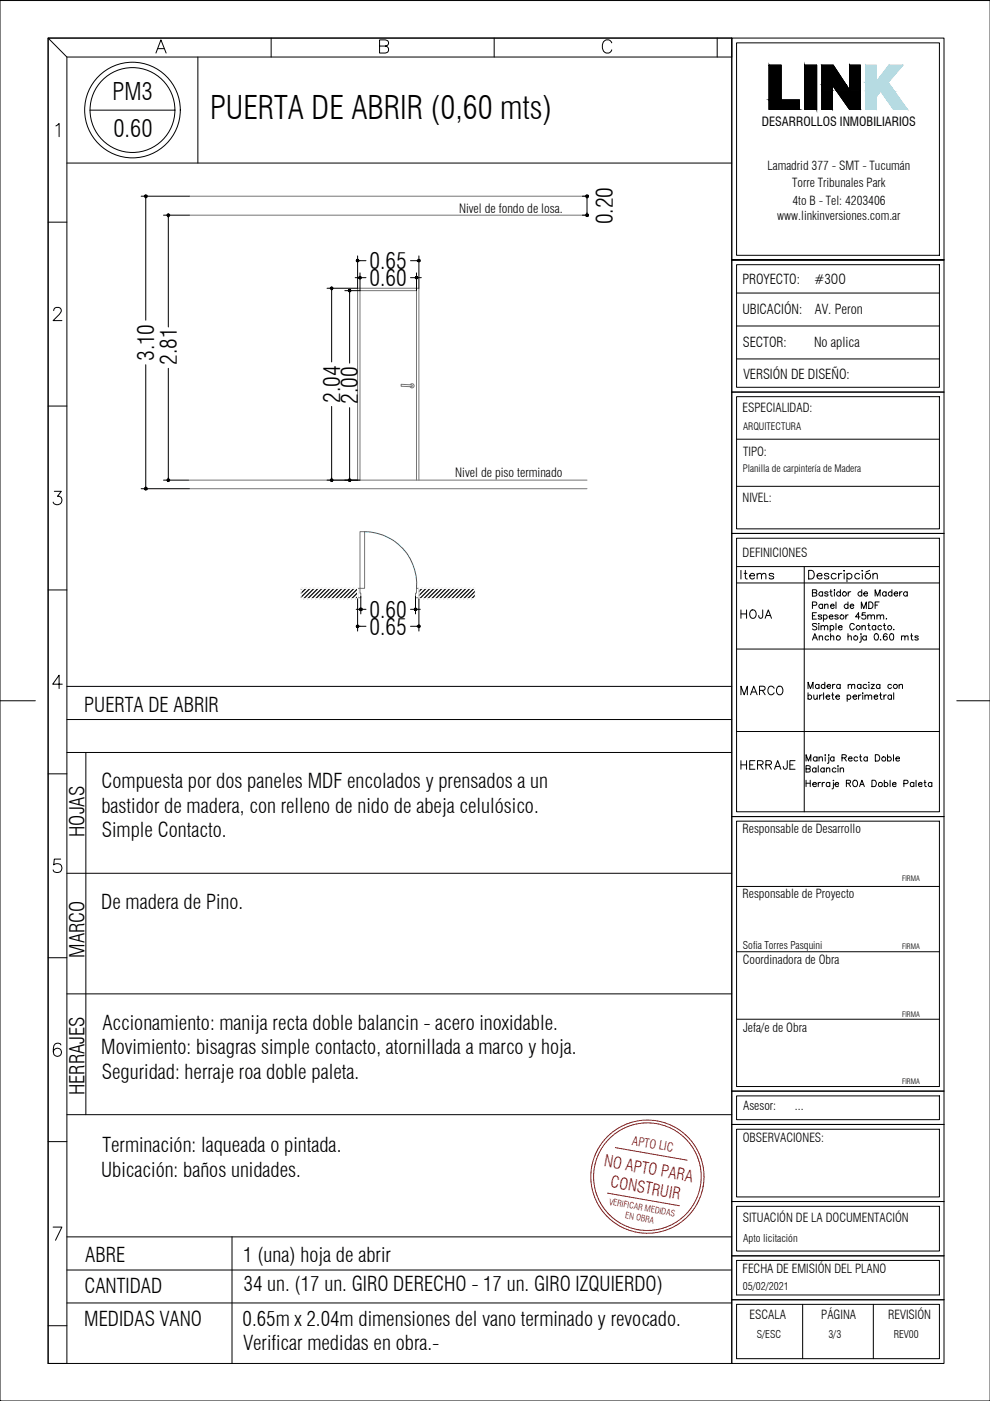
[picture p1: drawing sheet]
<svg xmlns="http://www.w3.org/2000/svg" width="210mm" height="297mm" viewBox="0 0 210 297" stroke-linecap="round" stroke-linejoin="round" font-family="sans-serif">
<g fill="none" stroke="#000" stroke-width=".21">
<path d="M0 .1h209.9v296.9h-209.9zM10.2 8.1v281h4v-277M10.2 8.1h145v281h-145zM10.2 8.1h145v4h-141zM33.1 11.2l1-2.7 1.1 2.7M33.4 10.3h1.4M42 12.1v22.5M57.5 8.1v4M80.5 9.8l1.6-.2a.6 .6 0 0 0 0-1l-1.6-.1v2.7h1.2a.74 .74 0 0 0 .7-.7 .74 .74 0 0 0-.7-.7M104.8 8.1v4M129.7 9.1a1.03 1.03 0 0 0-1.2-.6 1.03 1.03 0 0 0-.8 1 1.22 1.22 0 0 0 .3 1.4 1.22 1.22 0 0 0 1.3 .2l.4-.5M152.1 8.1v4"/>
<path d="M155.2 8.1h45v281h-45zM156.2 9.1h43v45h-43zM11.9 26.7l.6-.5v2.8M14.2 34.6h141M10.2 47.1h4M155.2 55.1h45M156.2 56.1h43v26h-43zM200.2 55.1h-45h45M11.4 65.9a.65 .65 0 0 1 .5-.7h.5a.66 .66 0 0 1 .5 1l-1.6 1.8h1.8M156.2 76.1h43M156.2 69.1h43M156.2 62.1h43"/>
<path d="M10.2 86.1h4M155.2 83.1h45M156.2 84.1h43v28h-43zM156.2 93.1h43M11.5 104.2h1.5l-.8 1a.94 .94 0 0 1 .8 1.3 .94 .94 0 0 1-1.5 .3l-.2-.3M155.2 113.1h45M156.2 114.1h43v58h-43zM156.2 103.1h43M10.2 125.1h4M156.2 120.1h43M156.2 137.6h43M156.2 123.6h43"/>
<path d="M170.5 120.1v52M0 148.6h7.5M13.2 145.1h-2l1.3-1.9v2.8M14.2 152.6h141M14.2 145.5h141M14.2 159.5h141M18.2 159.5v76.8M156.2 155.1h43M202.9 148.6h7M10.2 164.1h4M155.2 173.1h45M156.2 174.1h43v56.3h-43z"/>
<path d="M12.9 182.1h-1.4l-.1 1.3a.99 .99 0 0 1 1.5-.1 .99 .99 0 0 1-.2 1.5 .99 .99 0 0 1-1.4-.4M14.2 185.2h141M156.2 187.9h43M10.2 203.1h4M14.2 210.7h141M156.2 201.8h43M156.2 216.1h43M12.9 221.6a.82 .82 0 0 0-.8-.4 .82 .82 0 0 0-.7 .5 1.99 1.99 0 0 0 .3 2.1 .87 .87 0 0 0 1.3-.4 .87 .87 0 0 0-.6-1.2 .87 .87 0 0 0-1.1 .8M14.2 236.3h141M155.2 238.4h45M155.2 231.3h45M156.2 239.4h43v14.4h-43z"/>
<path d="M156.2 232.4h43v5h-43zM10.2 242h4M155.2 254.7h45M156.2 255.8h43v9.4h-43zM11.3 260.2h1.8l-1.3 2.8M14.2 262.2h141M14.2 269.3h141M14.2 276.3h141M49.2 262.2v26.9M155.2 266.3h45M155.2 275.6h45M156.2 267.2h43v7.4h-43z"/>
<path d="M156.2 276.5h43v11.6h-43zM170.2 276.5v11.6M185.2 276.5v11.6M10.2 281.1h4"/>
</g>
<!-- layer: LINK MARCA -->
<g fill="#9cdfec" stroke="#9cdfec" stroke-width=".21">
<path d="M188.5 13.8l-.1 3.6 3-3.6zM188.5 13.8l-.1 3.6h-2.6z"/>
<path d="M183.6 13.8l2.2 3.6v-3.6zM183.6 13.8l2.2 3.6h-2.2z"/>
<path d="M183.6 17.4h4.8zM183.6 17.4l4.7 .1z"/>
<path d="M183.6 17.5l6 1.8-1.3-1.8zM183.6 17.5l6 1.8h-6z"/>
<path d="M183.6 19.3l2.2 1.1 .9-1.1zM183.6 19.3l2.2 1.1h-2.2z"/>
<path d="M186.7 19.3l5.7 3.9-2.8-3.9zM186.7 19.3l5.7 3.9h-3z"/>
<path d="M183.6 20.4l2.2 2.8v-2.8zM183.6 20.4l2.2 2.8h-2.2z"/>
</g>
<path d="M183.6 13.8h2.2v3.6l2.7-3.6h2.9l-3.1 3.7 4.1 5.7h-3l-2.7-3.9-.9 1.1v2.8h-2.2z" fill="none" stroke="#9cdfec" stroke-width=".21"/>
<path d="M163.1 13.8h2.5v7.4h3.9v2h-6.4zM170.6 13.8h2.5v9.4h-2.5zM174.2 13.8h2.5l3.4 5.3v-5.3h2.3v9.4h-2.3l-3.6-5.2v5.2h-2.3z" fill="none" stroke="#000" stroke-width=".21"/>
<g fill="#000" stroke="#000" stroke-width=".21">
<path d="M163.1 13.8l2.5 7.4v-7.4zM163.1 13.8l2.5 7.4h-2.5z"/>
<path d="M170.6 13.8l2.5 9.4v-9.4zM170.6 13.8l2.5 9.4h-2.5z"/>
<path d="M174.2 18l2.3 1.1v-1.1zM174.2 18l2.3 1.1h-2.3z"/>
<path d="M174.2 19.1l2.3 4.1v-4.1zM174.2 19.1l2.3 4.1h-2.3z"/>
<path d="M174.2 13.8l5.2 4.2-2.7-4.2zM174.2 13.8l5.2 4.2h-5.2z"/>
<path d="M176.5 18l3.6 1.1-.7-1.1zM176.5 18l3.6 1.1h-2.8z"/>
<path d="M180.1 13.8l2.3 5.3v-5.3zM180.1 13.8l2.3 5.3h-2.3z"/>
<path d="M177.3 19.1l5.1 4.1v-4.1zM177.3 19.1l5.1 4.1h-2.3z"/>
<path d="M163.1 21.2l6.4 2v-2zM163.1 21.2l6.4 2h-6.4z"/>
</g>
<!-- layer: ROT-TEXTOS -->
<g fill="none" stroke="#000" stroke-width=".21">
<path d="M171.4 120.9h.6a.98 .98 0 0 1 .7 .9 .98 .98 0 0 1-.7 1h-.6zM172.3 125.7l.8-.1 .1-.3-.1-.2-.8-.1v1.4l.8-.1 .1-.4-.4-.2M172.3 128.3h.8l.1-.2-.1-.4-.8-.1v1.4M172.3 135.7l.5-1.3 .5 1.3M172.3 130.5h.5M172.5 135.2h.6M173.1 129.9h-.8v1.4h.8M173.2 132.4l-.4-.2-.5 .2 .1 .3 .7 .3 .1 .3-.4 .2-.5-.2M173.2 122.1h1.1a.58 .58 0 0 0-.6-.5 .58 .58 0 0 0-.6 .6 .58 .58 0 0 0 .6 .6l.6-.3M173.6 132.2v.1zM173.6 132.6v.9M173.7 135.1l.2-.2h.4l.1 .8"/>
<path d="M173.7 134.8v.9M174.1 132.9l.3-.3 .3 .1 .1 .8M174.1 132.6v.9M174.2 130.5l-.3-.1-.4 .1 .7 .4v.3l-.5 .1-.2-.2M174.4 125.7a.44 .44 0 0 0-.6-.1 .44 .44 0 0 0 0 .7 .44 .44 0 0 0 .6-.1M174.4 128.3a.45 .45 0 0 0-.6-.1 .45 .45 0 0 0 0 .7 .45 .45 0 0 0 .6-.1M174.4 125.5v.9M174.4 128.1v.9M174.6 130.5a.45 .45 0 0 1 .6 0 .45 .45 0 0 1 0 .6 .45 .45 0 0 1-.6 0M174.6 130.4v1.3M174.8 132.9l.3-.3 .3 .1 .1 .8M174.8 128.3l.4-.2 .3 .1 .1 .8"/>
<path d="M174.8 128.1v.9M175.6 125.7a.4 .4 0 0 0-.4-.3 .4 .4 0 0 0-.4 .3l.7 .3 .1 .2a.4 .4 0 0 1-.4 .2 .4 .4 0 0 1-.4-.2M175.7 135a.43 .43 0 0 0-.6-.1 .43 .43 0 0 0 0 .7 .43 .43 0 0 0 .6-.1M175.7 121.8a.54 .54 0 0 0-.9 0l.1 .2 .7 .2 .1 .3a.54 .54 0 0 1-.9 0M175.8 130.8h.8a.42 .42 0 0 0-.6-.4 .42 .42 0 0 0-.1 .7l.2 .2 .5-.2M175.9 125.5h.5M176 132.8a.43 .43 0 0 1 .7 0 .43 .43 0 0 1 0 .6 .43 .43 0 0 1-.7-.1M176 132.6v1.4M176.1 128.5h.8a.42 .42 0 0 0-.6-.4 .42 .42 0 0 0-.2 .7l.3 .2 .5-.2M176.1 135.1l.3-.3 .3 .1 .1 .8M176.1 134.4v1.3M176.1 125v1.1l.4 .3"/>
<path d="M176.9 125v.2zM176.9 125.5v.9M177.2 127.6v1.4M177.2 132.2v1.3M177.3 121.8a.59 .59 0 0 0-.9-.1 .59 .59 0 0 0 0 .9 .59 .59 0 0 0 .9-.1M177.7 130.5l-.2-.1-.5 .1 .6 .4v.3l-.4 .1-.2-.2M177.8 133h.8a.46 .46 0 0 0-.6-.3 .46 .46 0 0 0-.3 .6 .46 .46 0 0 0 .6 .2l.3-.2M177.8 121.6v1.2M178.2 125.7a.44 .44 0 0 0-.7-.1 .44 .44 0 0 0 0 .7 .44 .44 0 0 0 .7-.1M178.2 125v1.4M178.5 121.6a.57 .57 0 0 0-.7 .5M179 120.9v.2z"/>
<path d="M179 121.6v1.2M179.3 130.4v.9M179.6 121.8a.59 .59 0 0 1 .8-.1 .59 .59 0 0 1 0 .9 .59 .59 0 0 1-.8-.1M179.6 121.6v1.7M179.8 128.3a.45 .45 0 0 0-.7-.1 .45 .45 0 0 0 0 .7 .45 .45 0 0 0 .7-.1M179.8 135.1l.3-.3 .3 .1 .1 .8M179.8 127.6v1.4M179.8 134.4v1.3M179.8 130.4h-.3l-.2 .4M179.8 125.5v.9M180.3 128.5h.7a.42 .42 0 0 0-.6-.4 .42 .42 0 0 0-.1 .7l.3 .2 .4-.2M180.4 125.5h-.4l-.2 .4"/>
<path d="M181.1 132.5a.58 .58 0 0 0-.8-.2 .58 .58 0 0 0 0 .9l.3 .3h.2l.3-.3M182.2 121.8a.57 .57 0 0 0-.8-.1 .57 .57 0 0 0 0 .9 .57 .57 0 0 0 .8-.1M182.4 130.8h-1l.6-.9v1.4M182.6 134.4v.1zM182.6 134.8v1.1l-.4 .3M182.6 129v-1.4l.5 1.4 .6-1.4v1.4M182.7 125.7a.44 .44 0 0 0-.6-.1 .44 .44 0 0 0 0 .7 .44 .44 0 0 0 .6-.1M182.7 125v1.4M182.8 132.9l.3-.3 .3 .1 .1 .8M182.8 132.6v.9M182.8 120.9v.2zM182.8 121.6v1.2"/>
<path d="M183.1 125.9h.8a.4 .4 0 0 0-.4-.5 .4 .4 0 0 0-.4 .5l.4 .5 .4-.2M183.5 129.9h-.7v.6a.48 .48 0 0 1 .7 0 .48 .48 0 0 1-.1 .7 .48 .48 0 0 1-.7-.2M183.7 135a.45 .45 0 0 0-.7-.1 .45 .45 0 0 0 0 .7 .45 .45 0 0 0 .7-.1M183.7 134.8v.9M184 130.6l.3-.2h.4v.9M184 130.4v.9M184 132.6h.4M184.2 127.6h.5a.78 .78 0 0 1 .4 .7 .78 .78 0 0 1-.4 .7h-.5zM184.2 132.2v1.3h.3M184.4 120.9l-.8 .4M184.7 130.6l.3-.2h.3l.1 .9M185.1 121.9l.4-.3 .4 .1 .1 1.1"/>
<path d="M185.1 121.6v1.2M185.5 126.4v-1.4l.6 1.4 .5-1.4v1.4M185.5 134.4a.4 .4 0 0 1 .7 .2l.1 .5-.2 .6a.68 .68 0 0 1-.8-.4 .68 .68 0 0 1 .2-.9zM185.5 128.3h.6M185.7 132.8a.43 .43 0 0 0-.7 0 .43 .43 0 0 0 0 .6 .43 .43 0 0 0 .7-.1M185.7 132.6v.9M185.9 130.6l.4-.2h.3v.9M185.9 130.4v.9M186.4 127.6h-.9v1.4M186.6 130.6l.4-.2h.3l.1 .9M186.7 135.6l-.1 .1h.2M186.9 132.8a.43 .43 0 0 0-.6 0 .43 .43 0 0 0 0 .6 .43 .43 0 0 0 .6-.1"/>
<path d="M187.3 132.6h.4M187.5 132.2v1.1l.3 .2M187.9 125.7a.42 .42 0 0 0-.6-.1 .42 .42 0 0 0 0 .6 .42 .42 0 0 0 .6 0M187.9 125.5v.9M188 131.1l-.1 .1h.1M188.1 134.6l-.1-.2a.41 .41 0 0 0-.6 .2 .64 .64 0 0 0-.2 .7 .64 .64 0 0 0 .5 .4 .43 .43 0 0 0 .4-.4 .43 .43 0 0 0-.4-.5 .43 .43 0 0 0-.4 .4M188.8 134.4a.41 .41 0 0 1 .6 .2l-.1 1.1a.68 .68 0 0 1-.7-.4 .68 .68 0 0 1 .2-.9zM189.1 125.7a.42 .42 0 0 0-.6-.1 .42 .42 0 0 0 0 .6 .42 .42 0 0 0 .6 0M189.1 125v1.4M189.5 133.4v.1h.1M189.6 125.9h.7v-.3a.43 .43 0 0 0-.6 0 .43 .43 0 0 0 0 .6 .43 .43 0 0 0 .6 0M190.8 125.5v.9"/>
<path d="M191.1 135.1l.3-.3 .4 .1 .1 .8M191.1 134.8v.9M191.3 125.5h-.4l-.1 .4M191.9 135.1l.3-.3 .3 .1v.8M192.4 125.7a.44 .44 0 0 0-.7-.1 .44 .44 0 0 0 0 .7 .44 .44 0 0 0 .7-.1M192.4 125.5v.9M193.1 134.8h.4M193.3 134.4v1.1v.2h.3M194.7 135l-.3-.2-.4 .2 .6 .3v.4h-.4l-.2-.2M171.3 146v-1.4l.5 1.4 .6-1.4v1.4M171.3 147.6a.43 .43 0 0 1 .7-.1 .43 .43 0 0 1 0 .6 .43 .43 0 0 1-.7 0M171.3 146.9v1.4"/>
<path d="M172.6 147.3v.9l.3 .1 .4-.3M173.3 147.3v1M173.7 145.3a.42 .42 0 0 0-.7-.1 .42 .42 0 0 0 0 .6 .42 .42 0 0 0 .7 0M173.7 145.1v.9M173.8 147.3v1M174.3 147.3l-.3 .1-.2 .3M174.6 146.9v1.4M174.9 145.3a.42 .42 0 0 0-.6-.1 .42 .42 0 0 0 0 .6 .42 .42 0 0 0 .6 0M174.9 144.6v1.4M175.1 147.7h.8a.44 .44 0 0 0-.7-.3 .44 .44 0 0 0 .1 .8l.4 .1 .2-.2M175.3 145.5h.8v-.3a.42 .42 0 0 0-.6 0 .42 .42 0 0 0 0 .7 .42 .42 0 0 0 .6-.1M176.3 147.3h.5"/>
<path d="M176.5 146.9l.1 1.3 .2 .1M176.5 145.1v.9M177 145.1a.38 .38 0 0 0-.5 .4M177.2 147.7h.8a.44 .44 0 0 0-.7-.3 .44 .44 0 0 0 .1 .8l.4 .1 .2-.2M178.1 145.3a.42 .42 0 0 0-.6-.1 .42 .42 0 0 0 0 .6 .42 .42 0 0 0 .6 0M178.1 145.1v.9M179.6 147.6a.43 .43 0 0 1 .7-.1 .43 .43 0 0 1 0 .6 .43 .43 0 0 1-.7 0M179.6 147.3v1.4M179.8 145.4l.2-.3h.5l.1 .9M179.8 145.1v.9M180.6 145.4l.1-.3h.5v.9M180.8 147.7h.9a.44 .44 0 0 0-.8-.3 .44 .44 0 0 0 .2 .8l.3 .1 .3-.2"/>
<path d="M182 147.3v1M182.5 145.3a.42 .42 0 0 0-.6-.1 .42 .42 0 0 0 0 .6 .42 .42 0 0 0 .6 0M182.5 147.3l-.3 .1-.2 .3M182.5 145.1v.9M182.9 146.9v.1zM182.9 147.3v1M183.4 147.6l.3-.3 .3 .1 .1 .9M183.4 147.3v1M183.8 145.3a.42 .42 0 0 0-.7-.1 .42 .42 0 0 0 0 .6 .42 .42 0 0 0 .7 0M184.1 147.6l.3-.3 .3 .1 .1 .9M184.1 144.7h.2zM184.2 145.1v.9"/>
<path d="M184.7 145.1h.7l-.7 .9h.7M185.3 147.7h.8a.42 .42 0 0 0-.6-.3 .42 .42 0 0 0-.1 .7l.2 .2 .5-.2M186.5 147.3h.4M186.6 145.3a.42 .42 0 0 0-.7-.1 .42 .42 0 0 0 0 .6 .42 .42 0 0 0 .7 0M186.6 145.1v.9M186.7 146.9v1.1l.3 .3M187.4 147.3v1M187.9 147.3l-.3 .1-.2 .3M189 145.3a.42 .42 0 0 0-.6-.1 .42 .42 0 0 0 0 .6 .42 .42 0 0 0 .6 0M189 147.6a.43 .43 0 0 0-.6-.1 .43 .43 0 0 0 0 .6 .43 .43 0 0 0 .6 0M189 147.3v1M189.5 146.9v1.4"/>
<path d="M190.6 145.4l.4-.3h.3v.9M190.6 145.1v.9M170.9 161.4v-1.4l.5 1.4 .5-1.4v1.4M170.9 163l.8-.1v-.4l-.3-.2h-.5v1.4l.8-.1v-.5l-.3-.1M170.9 165.4v1.4M170.9 166.1h.9M171.8 165.4v1.4M172.3 166.3h.8a.42 .42 0 0 0-.6-.4 .42 .42 0 0 0-.1 .7l.2 .2 .5-.2M173 163a.43 .43 0 0 0-.6-.1 .43 .43 0 0 0 0 .7 .43 .43 0 0 0 .6-.1M173 162.8v.9M173.2 160.7a.45 .45 0 0 0-.6-.1 .45 .45 0 0 0 0 .7 .45 .45 0 0 0 .6-.1M173.2 160.5v.9"/>
<path d="M173.5 162.3v1.4M173.5 165.9v.9M173.7 160.7l.3-.2h.3l.1 .9M173.7 160.5v.9M174 165.9a.38 .38 0 0 0-.5 .4M174.3 165.9v.9M174.8 163a.43 .43 0 0 0-.7-.1 .43 .43 0 0 0 0 .7 .43 .43 0 0 0 .7-.1M174.8 162.8v.9M174.8 165.9a.38 .38 0 0 0-.5 .4M175 160v.1zM175 160.5v.9M175.2 163.1l.4-.3 .3 .1v.8"/>
<path d="M175.2 162.8v.9M175.7 160v.1zM175.7 160.5v1.3h-.3M175.9 166.1a.43 .43 0 0 0-.6-.1 .43 .43 0 0 0 0 .7 .43 .43 0 0 0 .6-.1M175.9 165.9v.9M176.7 165.4v.2zM176.7 165.9v1.1l-.3 .2M176.8 160.7a.43 .43 0 0 0-.6-.1 .43 .43 0 0 0 0 .7 .43 .43 0 0 0 .6-.1M176.8 160.5v.9M177 166.3h.8v-.3a.43 .43 0 0 0-.7 0 .43 .43 0 0 0 .1 .7 .43 .43 0 0 0 .6-.1M177.2 163a.45 .45 0 0 0-.6-.1 .45 .45 0 0 0 0 .7 .45 .45 0 0 0 .6-.1M177.7 162.3v.2z"/>
<path d="M177.7 162.8v.9M178.1 163.1l.4-.3 .3 .1 .1 .8M178.1 162.8v.9M178.5 160.7l.8-.1 .2-.3-.4-.3h-.6v1.4M179 160.7l.5 .7M179.5 166.1l.7-.1 .1-.4-.8-.2v1.4M179.9 160.9h.8a.44 .44 0 0 0-.7-.3 .44 .44 0 0 0 .1 .7l.3 .1 .3-.2M179.9 166.1l.4 .7M181.1 165.5a.65 .65 0 0 1 .7 .6 .65 .65 0 0 1-.7 .6l-.3-.4v-.5zM181.8 160.7a.43 .43 0 0 0-.6-.1 .43 .43 0 0 0 0 .7 .43 .43 0 0 0 .6-.1M182.2 166.8l.6-1.4 .5 1.4M182.2 160.5h.5"/>
<path d="M182.4 160v1.1l.1 .2 .3 .1M182.4 166.3h.6M183.9 160.7a.43 .43 0 0 0-.6-.1 .43 .43 0 0 0 0 .7 .43 .43 0 0 0 .6-.1M183.9 160.5v.9M184.9 165.4h.4a.71 .71 0 0 1 .5 .7 .71 .71 0 0 1-.5 .7h-.4zM185.6 160h.5a.71 .71 0 0 1 .4 .7 .71 .71 0 0 1-.4 .7h-.5zM187.5 166.1a.43 .43 0 0 1 .6-.1 .43 .43 0 0 1 0 .7 .43 .43 0 0 1-.6-.1M187.5 165.4v1.4M188.2 160.7a.45 .45 0 0 1 .6-.1 .45 .45 0 0 1 0 .7 .45 .45 0 0 1-.6-.1M188.2 160v1.4M188.7 165.4v1.4M189.2 166.3h.8a.43 .43 0 0 0-.5-.4 .43 .43 0 0 0-.4 .5 .43 .43 0 0 0 .5 .4l.4-.2"/>
<path d="M189.4 160v1.4M189.9 160.9h.8a.42 .42 0 0 0-.6-.4 .42 .42 0 0 0-.1 .7l.2 .2 .5-.2M191.6 166.1h.8l.1-.2-.1-.4-.8-.1v1.4M193.8 166.1a.43 .43 0 0 0-.7-.1 .43 .43 0 0 0 0 .7 .43 .43 0 0 0 .7-.1M193.8 165.9v.9M194.2 165.4v1.4M194.7 166.3h.8v-.3a.43 .43 0 0 0-.7 0 .43 .43 0 0 0 .1 .7 .43 .43 0 0 0 .6-.1M195.9 165.9h.4M196.1 165.4v1.1l.1 .2 .2 .1M197.6 166.1a.43 .43 0 0 0-.7-.1 .43 .43 0 0 0 0 .7 .43 .43 0 0 0 .7-.1M197.6 165.9v.9"/>
<circle cx="177.7" cy="135.3" r=".45"/>
<circle cx="178.5" cy="130.8" r=".44"/>
<circle cx="179" cy="125.9" r=".45"/>
<circle cx="181.4" cy="135.3" r=".45"/>
<circle cx="182" cy="133.1" r=".45"/>
<circle cx="184" cy="122.1" r=".6"/>
<circle cx="188.6" cy="133.1" r=".45"/>
<circle cx="189.8" cy="145.5" r=".44"/>
<circle cx="186.7" cy="166.3" r=".45"/>
<circle cx="187.4" cy="160.9" r=".45"/>
</g>
<!-- layer: A-CARPINTERIAS -->
<path d="M40.1 41.6h84.4M40.1 45.6h84.4M85 81.5l2.2 .1 .2 .2-.2 .2-2.2-.1zM87 81.6a.44 .44 0 0 1 .7-.1 .44 .44 0 0 1-.1 .7 .44 .44 0 0 1-.6-.2M40.1 103.6h84.4M40.1 101.8h84.4M75.8 101.8v-40.7h13v40.7M76.3 101.8v-40.2h12v40.2M76.3 112.7h1v12h-1zM75.8 124.7h.5l.2 2h-.7zM88.3 124.7h.5v2h-.7v-.9h.2z" fill="none" stroke="#767676" stroke-width=".21"/>
<!-- layer: COTAS -->
<g fill="none" stroke="#000" stroke-width=".21">
<path d="M29.9 41.6h10.2M30.9 42.1v25.8M34.7 45.6h5.4M35.7 46.1v23.2M75.3 58.9h.5M75.8 54.3v6.8h-6.5M76.3 55.3h1.3M76.3 57.9v3.7h-3.2M76.3 58.9h1.3M87 55.3h1.3M87 58.9h1.3M88.3 57.9v3.7"/>
<path d="M88.8 54.3v6.8M88.8 58.9h.5M123.5 45.6h1M123.5 41.6h1M124.5 42.1v3M30.9 77.3v25.8M35.7 78.1v23.2M70.3 61.6v15.1M74.1 62.1v14.9M70.3 86.2v15.1M74.1 86.4v14.9M29.9 103.6h10.2"/>
<path d="M34.7 101.8h5.3M69.3 101.8h7M75.5 129.2h.5M75.8 126.9v6.9M76.3 132.8h1.3M76.5 126.4v3.8M76.5 129.2h1.1M87 132.8h1.3M87 129.2h1.1M88.1 126.4v3.8M88.6 129.2h.5M88.8 126.9v6.9"/>
</g>
<!-- layer: 0 -->
<g fill="#000" stroke="#000" stroke-width=".21">
<path d="M30.7 41.8l.2 .1v-.3zM30.9 41.6l.2 .2-.2 .1zM30.9 41.6l.2 .2 .1-.2z"/>
<path d="M30.7 41.4l.2 .2v-.3zM30.7 41.4l.2 .2h-.3zM30.6 41.6l.1 .2 .2-.2z"/>
<path d="M30.9 41.6h.3l-.1-.2zM30.9 41.3l.2 .1-.2 .2z"/>
<path d="M35.5 45.8l.2 .1v-.3zM35.7 45.6l.2 .2-.2 .1zM35.7 45.6l.2 .2v-.2z"/>
<path d="M35.5 45.5l.2 .1v-.2zM35.5 45.5l.2 .1h-.3zM35.4 45.6l.1 .2 .2-.2z"/>
<path d="M35.9 45.5l-.2 .1h.2zM35.7 45.4l.2 .1-.2 .1z"/>
<path d="M75.6 55.3v.1l.2-.1zM75.8 55.3v.2l-.2-.1zM75.8 55.3v.2l.2-.1z"/>
<path d="M75.6 55.1l.2 .2v-.3zM75.6 55.1l.2 .2h-.2z"/>
<path d="M75.8 55.3l.2 .1 .1-.1zM76 55.1l.1 .2h-.3zM75.8 55v.3l.2-.2z"/>
<path d="M76.2 58.7l-.1 .2h.2zM76.1 58.9h.2l-.1 .1zM76.3 58.9l-.1 .1 .1 .1z"/>
<path d="M76.3 58.9v.2l.2-.1zM76.3 58.9h.3l-.1 .1z"/>
<path d="M76.5 58.7l-.2 .2h.3zM76.3 58.6l.2 .1-.2 .2zM76.2 58.7l.1 .2v-.3z"/>
<path d="M88.1 58.9v.1l.2-.1zM88.1 59l.2-.1v.2zM88.3 58.9v.2l.2-.1z"/>
<path d="M88.1 58.7l.2 .2v-.3zM88.1 58.7l.2 .2h-.2z"/>
<path d="M88.3 58.9l.2 .1 .1-.1zM88.3 58.9l.2-.2 .1 .2zM88.3 58.6v.3l.2-.2z"/>
<path d="M88.6 55.1v.2h.2zM88.6 55.3h.2l-.2 .1zM88.8 55.3l-.2 .1 .2 .1z"/>
<path d="M88.8 55.3v.2l.2-.1zM88.8 55.3h.3l-.1 .1z"/>
<path d="M89 55.1l-.2 .2h.3zM88.8 55l.2 .1-.2 .2zM88.6 55.1l.2 .2v-.3z"/>
<path d="M124.2 45.6l.1 .2 .2-.2zM124.3 45.8l.2-.2v.3z"/>
<path d="M124.3 41.8l.2 .1v-.3zM124.5 41.6l.2 .2-.2 .1zM124.5 41.6l.2 .2v-.2z"/>
<path d="M124.5 45.6v.3l.2-.1zM124.5 45.6h.2v.2zM124.5 45.6h.2v-.1z"/>
<path d="M124.3 41.4l.2 .2v-.3zM124.3 41.4l.2 .2h-.3zM124.2 41.6l.1 .2 .2-.2z"/>
<path d="M124.5 45.4v.2l.2-.1zM124.3 45.5l.2-.1v.2zM124.3 45.5l-.1 .1h.3z"/>
<path d="M124.5 41.6h.2v-.2zM124.5 41.3l.2 .1-.2 .2z"/>
<path d="M70.1 61.3l.2 .1v-.3zM70.3 61.1l.2 .2-.2 .1zM70.3 61.1l.2 .2 .1-.2z"/>
<path d="M70.1 60.9l.2 .2v-.2zM70.1 60.9l.2 .2h-.2zM70.1 61.1v.2l.2-.2z"/>
<path d="M70.5 60.9l-.2 .2h.3zM70.3 60.9h.2l-.2 .2z"/>
<path d="M74 61.8l.1 .1v-.3zM74.1 61.6l.2 .2-.2 .1zM74.1 61.6l.2 .2 .1-.2z"/>
<path d="M74 61.5l.1 .1v-.2zM74 61.5l.1 .1h-.2zM73.9 61.6l.1 .2 .1-.2z"/>
<path d="M74.3 61.5l-.2 .1h.3zM74.1 61.4l.2 .1-.2 .1z"/>
<path d="M30.6 103.6l.1 .2 .2-.2zM30.7 103.8l.2-.2v.3z"/>
<path d="M30.9 103.6v.3l.2-.1zM30.9 103.6h.3l-.1 .2zM30.9 103.6h.3l-.1-.2z"/>
<path d="M30.9 103.4v.2l.2-.2zM30.7 103.4h.2v.2zM30.7 103.4l-.1 .2h.3z"/>
<path d="M35.4 101.8l.1 .2 .2-.2zM35.7 101.8v.3l-.2-.1z"/>
<path d="M35.7 101.8v.3l.2-.1zM35.7 101.8h.2v.2zM35.7 101.8h.2v-.2z"/>
<path d="M35.7 101.5v.3l.2-.2zM35.5 101.6l.2-.1v.3zM35.5 101.6l-.1 .2h.3z"/>
<path d="M70.1 101.8v.2l.2-.2zM70.3 101.8v.3l-.2-.1z"/>
<path d="M70.3 101.8v.3l.2-.1zM70.3 101.8h.3l-.1 .2zM70.3 101.8h.3l-.1-.2z"/>
<path d="M70.3 101.5v.3l.2-.2zM70.1 101.6l.2-.1v.3zM70.1 101.6v.2h.2z"/>
<path d="M73.9 101.8l.1 .2 .1-.2zM74.1 101.8v.3l-.1-.1z"/>
<path d="M74.1 101.8v.3l.2-.1zM74.1 101.8h.3l-.1 .2zM74.1 101.8h.3l-.1-.2z"/>
<path d="M74.1 101.5v.3l.2-.2zM74 101.6l.1-.1v.3zM74 101.6l-.1 .2h.2z"/>
<path d="M75.6 132.8v.2l.2-.2zM75.6 133l.2-.2v.2zM75.8 132.8v.2h.2z"/>
<path d="M75.6 132.6l.2 .2v-.3zM75.6 132.6l.2 .2h-.2z"/>
<path d="M75.8 132.8l.2 .2 .1-.2zM75.8 132.8l.2-.2 .1 .2zM75.8 132.5v.3l.2-.2z"/>
<path d="M76.3 129v.2h.2zM76.3 129.2h.2l-.2 .2zM76.5 129.2l-.2 .2h.2z"/>
<path d="M76.5 129.2v.2h.2zM76.5 129.2h.3l-.1 .2z"/>
<path d="M76.5 129.2h.3l-.1-.2zM76.5 128.9l.2 .1-.2 .2zM76.3 129l.2 .2v-.3z"/>
<path d="M87.9 129.2v.2l.2-.2zM87.9 129.4l.2-.2v.2zM88.1 129.2v.2h.2z"/>
<path d="M87.9 129l.2 .2v-.3zM87.9 129l.2 .2h-.2z"/>
<path d="M88.1 129.2l.2 .2v-.2zM88.1 129.2l.2-.2v.2zM88.1 128.9v.3l.2-.2z"/>
<path d="M88.6 132.6v.2h.2zM88.6 132.8h.2l-.2 .2zM88.8 132.8l-.2 .2h.2z"/>
<path d="M88.8 132.8v.2h.2zM88.8 132.8h.3l-.1 .2z"/>
<path d="M89 132.6l-.2 .2h.3zM88.8 132.5l.2 .1-.2 .2zM88.6 132.6l.2 .2v-.3z"/>
</g>
<g fill="none" stroke="#000" stroke-width=".21">
<path d="M30.9 41.9v.2M35.7 45.9v.2M75.8 58.9h.3M76.1 55.3h.2M88.3 55.3h.3M88.6 58.9h.2M124.5 41.9v.2M124.5 45.1v.3M70.3 61.4v.2M74.1 61.9v.2M30.9 103.1v.3M35.7 101.3v.2"/>
<path d="M70.3 101.3v.2M74.1 101.3v.2M76 129.2h.3M76.1 132.8h.2M88.3 132.8h.3M88.3 129.2h.3"/>
</g>
<!-- layer: Nomenclatura Carp. aluminio -->
<g fill="none" stroke="#eb0000" stroke-width=".21">
<path d="M128.8 253l15.2 2.6M130.5 243.3l15.2 2.7"/>
<circle cx="137.3" cy="249.5" r="12"/>
<circle cx="137.3" cy="249.5" r="11.4"/>
</g>
<!-- layer: TEXTOS -->
<g fill="none" stroke="#000" stroke-width=".21">
<path d="M19 23.4h18.1"/>
<circle cx="28.1" cy="23.3" r="9"/>
<circle cx="28.1" cy="23.3" r="10.1"/>
</g>
<!-- layer: 0.05 TRAZO -->
<path d="M77.3 112.7a11.1 11.1 0 0 1 11 12" fill="none" stroke="#00f" stroke-width=".21"/>
<!-- layer: 0 -->
<g fill="none" stroke="#000" stroke-width=".25">
<path d="M64.1 124.7l-.3 .3M64.9 124.7l-1.1 1.1M65.7 124.7l-1.9 1.9M66.6 124.7l-2.2 2.2M67.4 124.7l-2.2 2.2M68.3 124.7l-2.2 2.2M69.1 124.7l-2.2 2.2M70 124.7l-2.2 2.2M70.8 124.7l-2.2 2.2M71.7 124.7l-2.2 2.2M72.5 124.7l-2.2 2.2M73.4 124.7l-2.2 2.2"/>
<path d="M74.2 124.7l-2.2 2.2M75.1 124.7l-2.2 2.2M75.8 124.8l-2.1 2.1M75.8 125.7l-1.3 1.2M75.8 126.5l-.4 .4M89.5 124.7l-.7 .7M90.3 124.7l-1.5 1.6M91.2 124.7l-2.2 2.2M92 124.7l-2.2 2.2M92.9 124.7l-2.2 2.2M93.7 124.7l-2.2 2.2M94.6 124.7l-2.2 2.2"/>
<path d="M95.4 124.7l-2.2 2.2M96.3 124.7l-2.2 2.2M97.1 124.7l-2.2 2.2M98 124.7l-2.2 2.2M98.8 124.7l-2.2 2.2M99.7 124.7l-2.2 2.2M100.5 124.7l-2.2 2.2M100.8 125.3l-1.7 1.6M100.8 126.1l-.8 .8"/>
</g>
<!-- layer: 1 - MURO CORTE -->
<path d="M63.8 124.7h12v2.2h-12zM88.8 124.7h12v2.2h-12z" fill="none" stroke="#fafafa" stroke-width=".25"/>
<text font-size="6.8" x="44.5" y="25.2">PUERTA DE ABRIR (0,60 mts)</text>
<g font-size="5.1">
<text x="23.9" y="21.2">PM3</text>
<text x="24" y="29.1">0.60</text>
</g>
<g font-size="4.9">
<text x="155.9" y="123.8">Items</text>
<text x="155.9" y="132.3">HOJA</text>
<text x="155.9" y="148.5">MARCO</text>
<text x="155.9" y="164.4">HERRAJE</text>
</g>
<g font-size="4.8">
<text x="130" y="47.6" transform="rotate(-90 130 47.6)">0.20</text>
<text x="78.4" y="57">0.65</text>
<text x="78.4" y="60.6">0.60</text>
<text x="32.7" y="76.6" transform="rotate(-90 32.7 76.6)">3.10</text>
<text x="37.5" y="77.3" transform="rotate(-90 37.5 77.3)">2.81</text>
<text x="72.1" y="85.4" transform="rotate(-90 72.1 85.4)">2.04</text>
<text x="75.9" y="85.7" transform="rotate(-90 75.9 85.7)">2.00</text>
<text x="78.4" y="130.9">0.60</text>
<text x="78.4" y="134.6">0.65</text>
</g>
<g font-size="4.3">
<text x="17.9" y="150.9">PUERTA DE ABRIR</text>
<text x="21.5" y="167.2">Compuesta por dos paneles MDF encolados y prensados a un</text>
<text x="21.5" y="172.3">bastidor de madera, con relleno de nido de abeja celulósico.</text>
<text x="17.9" y="177.4" transform="rotate(-90 17.9 177.4)">HOJAS</text>
<text x="21.6" y="177.5">Simple Contacto.</text>
<text x="21.5" y="192.8">De madera de Pino.</text>
<text x="17.9" y="203.1" transform="rotate(-90 17.9 203.1)">MARCO</text>
<text x="21.7" y="218.3">Accionamiento: manija recta doble balancin - acero inoxidable.</text>
<text x="21.5" y="223.5">Movimiento: bisagras simple contacto, atornillada a marco y hoja.</text>
<text x="17.9" y="232.2" transform="rotate(-90 17.9 232.2)">HERRAJES</text>
<text x="21.6" y="228.7">Seguridad: herraje roa doble paleta.</text>
<text x="21.7" y="244.3">Terminación: laqueada o pintada.</text>
<text x="21.5" y="249.5">Ubicación: baños unidades.</text>
<text x="18.1" y="267.5">ABRE</text>
<text x="51.6" y="267.5">1 (una) hoja de abrir</text>
<text x="17.9" y="274.1">CANTIDAD</text>
<text x="51.6" y="273.8">34 un. (17 un. GIRO DERECHO - 17 un. GIRO IZQUIERDO)</text>
<text x="17.9" y="281.1">MEDIDAS VANO</text>
<text x="51.4" y="281.1">0.65m x 2.04m dimensiones del vano terminado y revocado.</text>
<text x="51.6" y="286.3">Verificar medidas en obra.-</text>
</g>
<g font-size="3.4" fill="#eb0000">
<text x="127.9" y="247.3" transform="rotate(10 127.9 247.3)">NO APTO PARA</text>
<text x="129.3" y="251.7" transform="rotate(10 129.3 251.7)">CONSTRUIR</text>
</g>
<g font-size="2.9">
<text x="157.4" y="60.2">PROYECTO:</text>
<text x="172.6" y="60.2">#3OO</text>
<text x="157.4" y="66.7">UBICACIÓN:</text>
<text x="172.8" y="66.7">AV. Peron</text>
<text x="157.5" y="73.6">SECTOR:</text>
<text x="172.6" y="73.6">No aplica</text>
<text x="157.6" y="80.3">VERSIÓN DE DISEÑO:</text>
</g>
<g font-size="2.7">
<text x="161.5" y="26.7">DESARROLLOS INMOBILIARIOS</text>
<text x="97.3" y="45.2">Nivel de fondo de losa.</text>
<text x="96.5" y="101.1">Nivel de piso terminado</text>
</g>
<g font-size="2.6">
<text x="162.7" y="36.1">Lamadrid 377 - SMT - Tucumán</text>
<text x="168" y="39.7">Torre Tribunales Park</text>
<text x="164.8" y="46.7">www.linkinversiones.com.ar</text>
<text x="168" y="43.5">4to B - Tel: 4203406</text>
<text x="157.4" y="87.3">ESPECIALIDAD:</text>
<text x="157.6" y="96.8">TIPO:</text>
<text x="157.4" y="106.5">NIVEL:</text>
<text x="157.4" y="118.2">DEFINICIONES</text>
<text x="157.4" y="176.6">Responsable de Desarrollo</text>
<text x="157.4" y="190.5">Responsable de Proyecto</text>
<text x="157.5" y="204.4">Coordinadora de Obra</text>
<text x="157.6" y="218.7">Jefa/e de Obra</text>
<text x="157.6" y="235.4">Asesor:</text>
<text x="168.5" y="235.4">...</text>
<text x="157.5" y="242.2">OBSERVACIONES:</text>
<text x="157.5" y="259.2">SITUACIÓN DE LA DOCUMENTACIÓN</text>
<text x="157.4" y="270">FECHA DE EMISIÓN DEL PLANO</text>
<text x="158.9" y="279.6">ESCALA</text>
<text x="174.1" y="279.6">PÁGINA</text>
<text x="188.3" y="279.6">REVISIÓN</text>
</g>
<text font-size="2.6" fill="#eb0000" x="133.9" y="242.7" transform="rotate(10 133.9 242.7)">APTO LIC</text>
<g font-size="2.3">
<text x="157.6" y="263.4">Apto licitación</text>
<text x="157.5" y="273.5">05/02/2021</text>
</g>
<g font-size="2.2">
<text x="157.5" y="201.1">Sofia Torres Pasquini</text>
<text x="160.5" y="283.7">S/ESC</text>
<text x="175.6" y="283.7">3/3</text>
<text x="189.5" y="283.7">REV00</text>
</g>
<g font-size="2.1">
<text x="157.6" y="91.2">ARQUITECTURA</text>
<text x="157.5" y="100.1">Planilla de carpintería de Madera</text>
</g>
<g font-size="1.9" fill="#eb0000">
<text x="129.1" y="255.4" transform="rotate(10 129.1 255.4)">VERIFICAR MEDIDAS</text>
<text x="132.5" y="258.3" transform="rotate(10 132.5 258.3)">EN OBRA</text>
</g>
<g font-size="1.6">
<text x="191.3" y="186.7">FIRMA</text>
<text x="191.3" y="201.2">FIRMA</text>
<text x="191.3" y="215.6">FIRMA</text>
<text x="191.3" y="229.9">FIRMA</text>
</g>
</svg>
